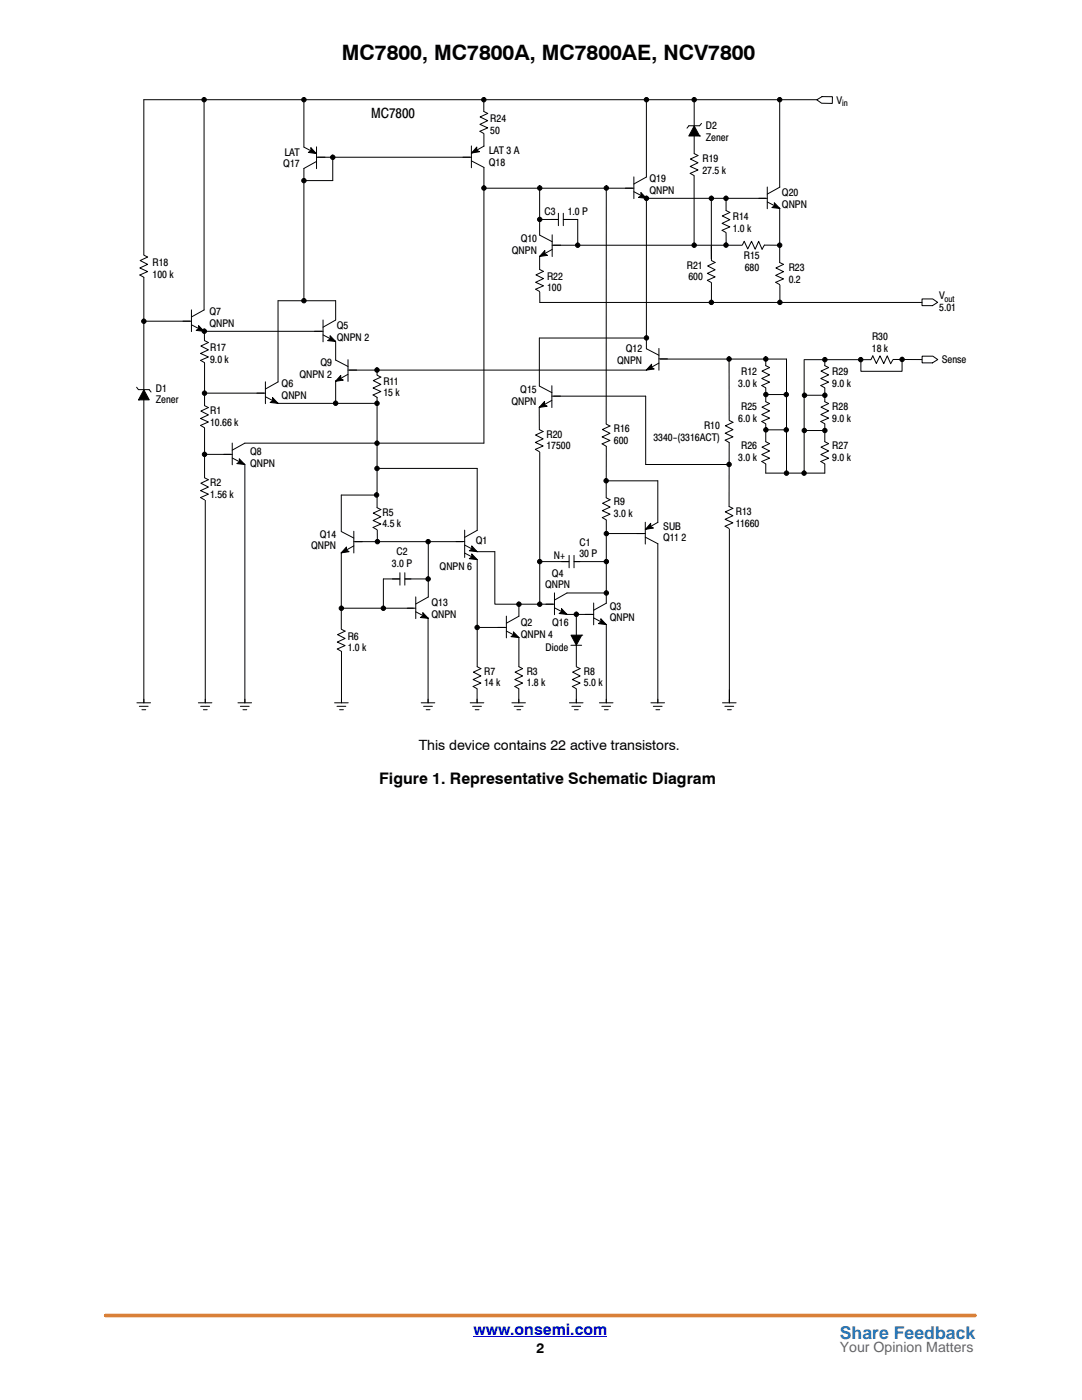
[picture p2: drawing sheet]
<svg xmlns="http://www.w3.org/2000/svg" width="216mm" height="279mm" viewBox="0 0 216 279" stroke-linecap="round" stroke-linejoin="round" font-family="sans-serif">
<path d="M21.1 262.5h173.5" fill="none" stroke="#d98038" stroke-width=".72"/>
<path d="M94.5 266.7h26.7" fill="none" stroke="#00f" stroke-width=".2"/>
<g fill="none" stroke="#000" stroke-width=".2">
<path d="M40.7 19.9v42l-2.5 1.4M60.6 19.9v9.4M96.5 19.9v2.4M129 19.9v15.4l-2.5 1.4M138.5 19.9v10.8M155.6 19.9v17.4M163 19.9l1-.6h2.1v1.3h-2.2zM163 19.9h-134.3v31M60.6 29.4l2.6 1.3M63.2 31.4h30.9M63.2 29.3v4.4M63.2 32.2l-2.6 1.4v26.4"/>
<path d="M66.4 31.4v4.6h-5.8M94.1 32.1l2.5 1.3v55h-47.7l-2.6 1.4M94.1 29.1v4.4M94.9 30.1l-.8 .4M96.6 26.7v2.5l-2.5 1.4M107.7 37.6v9.3l2.5 1.3M121 37.6v47M126.5 37.6h-29.9M126.5 38.3l2.5 1.3M126.5 35.3v4.3M128.2 39.2l.8 .4M129 39.6v30l2.5 1.3"/>
<path d="M138.5 35.1v13.8M141.9 39.6v12.1M144.9 39.6v2.4M153.1 39.6h-24.1M153.1 37.3v4.4M155.6 37.3l-2.5 1.4M28.7 55.3v85M107.7 51.2v2.6M107.7 43.8h3.9M107.7 58.2v2.2h76.3M108.5 50.7l-.8 .4M110.2 49.8l-2.5 1.4"/>
<path d="M110.2 48.9h37.9M110.2 46.9v4.3M112.3 43.8h3v5.1M141.9 49.2l.1 2.8M142 56.4v4M144.9 46.4v2.5M152.5 48.9h3.1M153.1 40.3l2.5 1.3M154.8 41.2l.8 .4M155.6 41.6v10.8M155.6 56.8v3.6M184 59.7h2.1l1 .6-1 .7h-2.1z"/>
<path d="M38.2 64.1h-9.5M38.2 64.8l2.5 1.3M38.2 61.8v4.4M39.9 65.7l.8 .4M40.8 66.1v1.9M40.8 72.4v8.6M53 78.5h-12.2M53 79.2l2.5 1.3M53 76.2v4.4M64.5 66.1h-23.8M64.5 66.8l2.5 1.3-.8-.3M64.5 63.9v4.3"/>
<path d="M66.9 71.8l2.5 1.3M67 63.9l-2.5 1.4M67 63.9v-3.9h-11.5v16.2l-2.5 1.4M67 68.1v3.7M67.8 75.6l-.8 .5v4.4M69.4 73.9h59.6M69.4 71.8v4.3M69.4 74.7l-2.5 1.4M75.2 73.9v1M75.2 79v22.3M110.1 79.9l-2.5 1.4M110.1 79.1h18.7v13.6h16.7"/>
<path d="M110.1 77v4.3M129 67.5h-21.4v9.5l2.5 1.4M129.8 73.4l-.8 .4M131.5 72.5l-2.5 1.4M131.5 69.5v4.4M131.5 71.6h1.7M131.8 71.7h25.1v22.7M145.5 71.7v12.2M152.8 71.7v22.7h11.8v-22.6M152.8 78.7h4.1M160.5 71.8v22.6M160.5 78.9h4.1"/>
<path d="M160.5 71.8h13.3M178.2 71.7l5.7 .1M180 71.7v2.4h-8.2v-2.3M184 71.1h2.1l1 .7-1 .6h-2.1zM40.8 85.4v10M41 99.8v40.5M46.3 90.7h-5.5M46.3 91.4l2.5 1.3M46.3 88.4v4.4M48 92.3l.8 .4M48.9 92.7v47.6M54.7 80.1l.8 .4"/>
<path d="M55.5 80.5h19.7M75.2 98.8h-7.1v7.2M75.2 93.5h20v12.3l-2.5 1.4M107.6 81.3v4.4M107.7 90.1v30.5M108.4 80.8l-.7 .5M121 96h10.3M121 89v10.4M131.3 95.9v8.3M145.5 88.3v12.8M152.8 85.8h4.1M160.5 85.9h4.1"/>
<path d="M68.1 106.1l2.5 1.3M68.9 109.9l-.8 .4M70.6 108.9l-2.5 1.4v15.3M70.6 106v4.4M75.3 105.7v2.4M79.9 115.5h-3.4v5.9M80.6 115.5h4.9M83 119.1v4.4M85.5 108.1v11l-2.5 1.4M92.7 108.1h-22.1M92.7 108.8l2.5 1.3M92.7 105.8v5.5"/>
<path d="M94.4 109.7l.8 .4M95.2 110.1h3.5v10.5h11.7M95.2 111.7v21.4M107.7 112.1h6.1M110.6 118.3v4.4M114.5 112.1h6.5M121 103.8v16.6l-2.5 1.4M121 118.3h-7.9l-2.5 1.5M121 106.5h7.5M131.3 108.5v31.8M145.5 105.5v34.8M68.1 130v10.3"/>
<path d="M83 121.4h-14.9M83 122.1l2.5 1.3-.8-.4M85.4 123.4v16.9M95.2 137.5v2.8M101 125.9l2.5 1.3M101 123v4.3M101 125.2h-5.8M102.7 126.9l.8 .3M103.5 137.5v2.8M103.5 127.2v5.9M103.5 120.6v2.4l-2.5 1.4M108.9 120.6h1.7"/>
<path d="M110.6 121.3l2.5 1.3M112.3 122.2l.8 .4M115 137.5v2.8M115 122.6v10.4M118.5 122.6h-5.4M118.5 123.3l2.5 1.3M118.5 120.3v4.4M120.2 124.2l.8 .4M121 124.6v15.7M145.5 137.7v2.5"/>
</g>
<g fill="#000" stroke="#000" stroke-width=".2">
<path d="M62 29.5l1.1 1.1-1.6-.2 .6-.3z" fill-rule="evenodd"/>
<path d="M95.1 29.3v.7l.6 .3-1.6 .2z" fill-rule="evenodd"/>
<path d="M127.9 38.4l1.1 1.2-1.6-.2 .5-.3z" fill-rule="evenodd"/>
<path d="M108.7 50v.6l.5 .4-1.5 .2z" fill-rule="evenodd"/>
<path d="M154.5 40.5l1.1 1.1-1.6-.2 .5-.3z" fill-rule="evenodd"/>
<path d="M39.6 65l1.1 1.1-1.6-.2 .6-.3z" fill-rule="evenodd"/>
<path d="M65.9 67l1.1 1.1-1.6-.1 .5-.4z" fill-rule="evenodd"/>
<path d="M68 74.9v.6l.5 .4-1.6 .2z" fill-rule="evenodd"/>
<path d="M130 72.7v.6l.5 .3-1.5 .3z" fill-rule="evenodd"/>
<path d="M47.7 91.6l1.1 1.1-1.5-.2 .5-.3z" fill-rule="evenodd"/>
<path d="M54.4 79.3l1.1 1.2-1.6-.2 .5-.3z" fill-rule="evenodd"/>
<path d="M108.7 80.1l-.1 .6 .6 .4-1.6 .2z" fill-rule="evenodd"/>
<path d="M69.1 109.2v.6l.6 .3-1.6 .2z" fill-rule="evenodd"/>
<path d="M94.1 108.9l1.1 1.2-1.6-.2 .6-.3z" fill-rule="evenodd"/>
<path d="M84.4 122.3l1.1 1.1-1.6-.2 .5-.3z" fill-rule="evenodd"/>
<path d="M102.4 126.1l1.1 1.1-1.5-.1 .5-.4z" fill-rule="evenodd"/>
<path d="M112 121.5l1.1 1.1-1.5-.2 .5-.3z" fill-rule="evenodd"/>
<path d="M119.9 123.5l1.1 1.1-1.6-.1 .5-.4z" fill-rule="evenodd"/>
</g>
<path d="M148.2 48.2h4.3v1.6h-4.3z" fill="#fff"/>
<path d="M148.1 48.9l.4-.7 .7 1.5 .8-1.5 .7 1.5 .7-1.5 .7 1.5 .4-.8" fill="none" stroke="#000" stroke-width=".2"/>
<path d="M173.8 71h4.3v1.7h-4.3z" fill="#fff"/>
<path d="M173.8 71.8l.4-.8 .7 1.5 .7-1.5 .7 1.6 .7-1.6 .7 1.6 .5-.8" fill="none" stroke="#000" stroke-width=".2"/>
<path d="M27.8 51h1.7v4.3h-1.7z" fill="#fff"/>
<path d="M28.7 50.9l.8 .4-1.5 .7 1.5 .8-1.6 .7 1.6 .7-1.6 .7 .8 .4" fill="none" stroke="#000" stroke-width=".2"/>
<path d="M39.9 68h1.7v4.3h-1.7z" fill="#fff"/>
<path d="M40.8 68l.8 .4-1.5 .7 1.5 .7-1.6 .7 1.6 .7-1.6 .7 .8 .5" fill="none" stroke="#000" stroke-width=".2"/>
<path d="M39.9 81h1.7v4.3h-1.7z" fill="#fff"/>
<path d="M40.8 81l.8 .3-1.5 .7 1.5 .8-1.6 .7 1.6 .7-1.6 .7 .8 .5" fill="none" stroke="#000" stroke-width=".2"/>
<path d="M39.9 95.4h1.7v4.3h-1.7z" fill="#fff"/>
<path d="M40.8 95.4l.8 .3-1.5 .7 1.5 .8-1.6 .7 1.6 .7-1.6 .7 .8 .5" fill="none" stroke="#000" stroke-width=".2"/>
<path d="M74.3 101.4h1.7v4.3h-1.7z" fill="#fff"/>
<path d="M75.2 101.3l.8 .4-1.5 .7 1.5 .7-1.6 .8 1.6 .7-1.6 .7 .8 .4" fill="none" stroke="#000" stroke-width=".2"/>
<path d="M67.2 125.6h1.7v4.3h-1.7z" fill="#fff"/>
<path d="M68.1 125.6l.8 .4-1.5 .7 1.5 .7-1.6 .7 1.6 .7-1.6 .7 .8 .5" fill="none" stroke="#000" stroke-width=".2"/>
<path d="M94.3 133.1h1.7v4.3h-1.7z" fill="#fff"/>
<path d="M95.2 133.1l.8 .3-1.5 .7 1.5 .8-1.6 .7 1.6 .7-1.6 .7 .8 .5" fill="none" stroke="#000" stroke-width=".2"/>
<path d="M120.1 99.4h1.7v4.3h-1.7z" fill="#fff"/>
<path d="M121 99.4l.7 .3-1.5 .7 1.5 .8-1.5 .7 1.5 .7-1.5 .7 .8 .5" fill="none" stroke="#000" stroke-width=".2"/>
<path d="M106.7 85.8h1.7v4.3h-1.7z" fill="#fff"/>
<path d="M107.6 85.7l.8 .4-1.5 .7 1.5 .8-1.6 .7 1.6 .7-1.6 .7 .8 .4" fill="none" stroke="#000" stroke-width=".2"/>
<path d="M120 84.7h1.7v4.3h-1.7z" fill="#fff"/>
<path d="M121 84.6l.7 .4-1.5 .7 1.5 .8-1.6 .7 1.6 .7-1.6 .7 .9 .5" fill="none" stroke="#000" stroke-width=".2"/>
<path d="M144.6 101.1h1.7v4.3h-1.7z" fill="#fff"/>
<path d="M145.5 101.1l.7 .4-1.5 .7 1.5 .7-1.5 .7 1.5 .7-1.5 .7 .8 .5" fill="none" stroke="#000" stroke-width=".2"/>
<path d="M144.6 84h1.7v4.3h-1.7z" fill="#fff"/>
<path d="M145.5 83.9l.8 .4-1.6 .7 1.6 .7-1.6 .8 1.6 .7-1.6 .6 .8 .5" fill="none" stroke="#000" stroke-width=".2"/>
<path d="M151.9 73h1.7v4.3h-1.7z" fill="#fff"/>
<path d="M152.8 73l.8 .4-1.6 .7 1.6 .7-1.6 .7 1.6 .8-1.6 .6 .8 .5" fill="none" stroke="#000" stroke-width=".2"/>
<path d="M151.9 80.2h1.7v4.3h-1.7z" fill="#fff"/>
<path d="M152.8 80.2l.8 .3-1.6 .8 1.6 .7-1.6 .7 1.6 .7-1.6 .7 .8 .5" fill="none" stroke="#000" stroke-width=".2"/>
<path d="M151.9 88.2h1.7v4.3h-1.7z" fill="#fff"/>
<path d="M152.8 88.2l.8 .3-1.6 .7 1.6 .8-1.6 .7 1.6 .7-1.6 .7 .8 .5" fill="none" stroke="#000" stroke-width=".2"/>
<path d="M154.7 52.4h1.7v4.3h-1.7z" fill="#fff"/>
<path d="M155.6 52.4l.7 .4-1.5 .7 1.5 .7-1.5 .8 1.5 .7-1.5 .6 .8 .5" fill="none" stroke="#000" stroke-width=".2"/>
<path d="M144 42.1h1.7v4.3h-1.7z" fill="#fff"/>
<path d="M144.9 42l.7 .4-1.5 .7 1.5 .7-1.5 .8 1.5 .7-1.5 .7 .8 .4" fill="none" stroke="#000" stroke-width=".2"/>
<path d="M137.6 30.7h1.7v4.3h-1.7z" fill="#fff"/>
<path d="M138.5 30.7l.8 .3-1.5 .7 1.5 .8-1.6 .7 1.6 .7-1.6 .7 .8 .5" fill="none" stroke="#000" stroke-width=".2"/>
<path d="M106.8 53.8h1.7v4.3h-1.7z" fill="#fff"/>
<path d="M107.7 53.8l.7 .4-1.5 .7 1.5 .7-1.5 .7 1.5 .7-1.5 .7 .8 .5" fill="none" stroke="#000" stroke-width=".2"/>
<path d="M95.6 22.3h1.7v4.3h-1.7z" fill="#fff"/>
<path d="M96.6 22.3l.7 .3-1.5 .7 1.5 .8-1.5 .7 1.5 .7-1.5 .7 .8 .5" fill="none" stroke="#000" stroke-width=".2"/>
<path d="M74.3 74.9h1.7v4.3h-1.7z" fill="#fff"/>
<path d="M75.2 74.9l.8 .4-1.5 .7 1.5 .7-1.6 .7 1.6 .7-1.6 .7 .8 .5" fill="none" stroke="#000" stroke-width=".2"/>
<path d="M141 52h1.7v4.4h-1.7z" fill="#fff"/>
<path d="M142 52l.7 .4-1.5 .7 1.5 .7-1.6 .8 1.6 .7-1.6 .6 .9 .5M92.7 110.4l2.5 1.3" fill="none" stroke="#000" stroke-width=".2"/>
<g fill="#000" stroke="#000" stroke-width=".2">
<path d="M94.1 110.5l1.1 1.2-1.6-.2 .6-.3z" fill-rule="evenodd"/>
<circle cx="67" cy="80.5" r=".44"/>
</g>
<path d="M102.6 133.1h1.7v4.3h-1.7z" fill="#fff"/>
<path d="M103.5 133.1l.8 .3-1.5 .7 1.5 .8-1.6 .7 1.6 .7-1.6 .7 .8 .5" fill="none" stroke="#000" stroke-width=".2"/>
<path d="M114.1 133.1h1.7v4.3h-1.7z" fill="#fff"/>
<path d="M127.1 106.5h1.7M128.8 107.2l2.5 1.3M128.8 104.2v4.4M131.3 104.2l-2.5 1.5M115 133.1l.8 .3-1.5 .7 1.5 .8-1.6 .7 1.6 .7-1.6 .7 .8 .5" fill="none" stroke="#000" stroke-width=".2"/>
<path d="M129.8 104.4v.7l.6 .3-1.6 .2z" fill-rule="evenodd" fill="#000" stroke="#000" stroke-width=".2"/>
<path d="M163.7 73h1.7v4.3h-1.7z" fill="#fff"/>
<path d="M164.6 73l.7 .4-1.5 .7 1.5 .7-1.5 .7 1.5 .8-1.5 .6 .8 .5" fill="none" stroke="#000" stroke-width=".2"/>
<path d="M163.7 80.2h1.7v4.3h-1.7z" fill="#fff"/>
<path d="M164.6 80.2l.7 .3-1.5 .8 1.5 .7-1.5 .7 1.5 .7-1.5 .7 .8 .5" fill="none" stroke="#000" stroke-width=".2"/>
<path d="M163.7 88.2h1.7v4.3h-1.7z" fill="#fff"/>
<g fill="none" stroke="#000" stroke-width=".2">
<path d="M137.5 25.1l-.4 .5M139.6 27.1h.1M140 24.6l-.4 .5h-2.2M27.3 77.3l.3 .5h2.2l.3 .4M27.6 79.8h.1M164.6 88.2l.7 .3-1.5 .7 1.5 .8-1.5 .7 1.5 .7-1.5 .7 .8 .5M28.7 139.5v.8M41 139.5v.8M48.9 139.5v.8M68.1 139.5v.8M85.4 139.5v.8M95.2 139.5v.8"/>
<path d="M103.5 139.5v.8M113.9 128.8h2.2M115 139.5v.8M116.1 126.8h.1M121 139.5v.8M131.3 139.5v.8M145.5 139.5v.8M27.3 140.3h2.7M27.8 141h1.8M28.3 141.6h.8M39.6 140.3h2.7M40 141h1.8"/>
<path d="M40.6 141.6h.7M47.5 140.3h2.7M48 141h1.7M48.5 141.6h.7M66.8 140.3h2.7M67.2 141h1.8M67.8 141.6h.7M84 140.3h2.8M84.5 141h1.8M85 141.6h.8M93.8 140.3h2.7M94.3 141h1.8"/>
<path d="M94.8 141.6h.8M102.1 140.3h2.7M102.6 141h1.8M103.1 141.6h.8M113.6 140.3h2.7M114.1 141h1.8M114.6 141.6h.8M119.6 140.3h2.7M120.1 141h1.7M120.6 141.6h.8M129.9 140.3h2.7M130.4 141h1.7"/>
<path d="M130.9 141.6h.7M144.2 140.3h2.7M144.6 141h1.8M145.2 141.6h.7"/>
</g>
<g fill="#000" stroke="#000" stroke-width=".2">
<path d="M138.5 25.1l1.1 2h-2.2zM28.7 77.8l1.1 2h-2.2zM113.9 126.8h2.2l-1.1 2z"/>
<circle cx="40.7" cy="19.9" r=".44"/>
<circle cx="60.6" cy="19.9" r=".44"/>
<circle cx="96.5" cy="19.9" r=".44"/>
<circle cx="129" cy="19.9" r=".44"/>
<circle cx="138.5" cy="19.9" r=".44"/>
<circle cx="155.6" cy="19.9" r=".44"/>
<circle cx="60.6" cy="36" r=".44"/>
<circle cx="66.4" cy="31.4" r=".44"/>
<circle cx="96.6" cy="37.5" r=".44"/>
<circle cx="107.7" cy="37.5" r=".44"/>
<circle cx="121" cy="37.5" r=".44"/>
<circle cx="129" cy="39.6" r=".44"/>
<circle cx="141.9" cy="39.6" r=".44"/>
<circle cx="144.9" cy="39.6" r=".44"/>
<circle cx="107.7" cy="43.8" r=".44"/>
<circle cx="115.3" cy="48.9" r=".44"/>
<circle cx="138.5" cy="48.9" r=".44"/>
<circle cx="144.9" cy="48.9" r=".44"/>
<circle cx="155.6" cy="48.9" r=".44"/>
<circle cx="28.7" cy="64.1" r=".44"/>
<circle cx="40.8" cy="66.1" r=".44"/>
<circle cx="40.8" cy="78.5" r=".44"/>
<circle cx="60.6" cy="60" r=".44"/>
<circle cx="75.2" cy="73.9" r=".44"/>
<circle cx="129" cy="67.4" r=".44"/>
<circle cx="141.9" cy="60.3" r=".44"/>
<circle cx="145.5" cy="71.6" r=".44"/>
<circle cx="152.8" cy="71.6" r=".44"/>
<circle cx="152.8" cy="78.7" r=".44"/>
<circle cx="155.6" cy="60.3" r=".44"/>
<circle cx="156.9" cy="78.7" r=".44"/>
<circle cx="160.5" cy="78.9" r=".44"/>
<circle cx="164.6" cy="78.9" r=".44"/>
<circle cx="164.6" cy="71.8" r=".44"/>
<circle cx="171.7" cy="71.8" r=".44"/>
<circle cx="180" cy="71.7" r=".44"/>
<circle cx="40.8" cy="90.7" r=".44"/>
<circle cx="75.1" cy="98.8" r=".44"/>
<circle cx="75.2" cy="88.5" r=".44"/>
<circle cx="75.2" cy="93.5" r=".44"/>
<circle cx="75.2" cy="80.5" r=".44"/>
<circle cx="120.9" cy="95.9" r=".44"/>
<circle cx="145.5" cy="92.7" r=".44"/>
<circle cx="152.8" cy="85.8" r=".44"/>
<circle cx="156.9" cy="85.8" r=".44"/>
<circle cx="156.9" cy="94.4" r=".44"/>
<circle cx="160.4" cy="94.4" r=".44"/>
<circle cx="160.5" cy="85.9" r=".44"/>
<circle cx="164.6" cy="85.9" r=".44"/>
<circle cx="75.3" cy="108.1" r=".44"/>
<circle cx="85.4" cy="108.1" r=".44"/>
<circle cx="85.4" cy="115.5" r=".44"/>
<circle cx="107.7" cy="112.1" r=".44"/>
<circle cx="121" cy="118.3" r=".44"/>
<circle cx="121" cy="112.1" r=".44"/>
<circle cx="121" cy="106.5" r=".44"/>
<circle cx="68.1" cy="121.4" r=".44"/>
<circle cx="76.5" cy="121.4" r=".44"/>
<circle cx="95.2" cy="125.2" r=".44"/>
<circle cx="103.5" cy="120.6" r=".44"/>
<circle cx="107.7" cy="120.6" r=".44"/>
<circle cx="115" cy="122.6" r=".44"/>
</g>
<path d="M113.6 110.7h.9v2.6h-.9z" fill="#fff"/>
<path d="M112.1 112.1h1.4M113.6 110.8v2.5M114.5 110.8v2.5M114.5 112.1h1.2" fill="none" stroke="#000" stroke-width=".2"/>
<path d="M79.8 114.2h1v2.5h-1z" fill="#fff"/>
<path d="M78.3 115.5h1.5M79.8 114.3v2.5M80.8 114.3v2.5M80.8 115.5h1.2" fill="none" stroke="#000" stroke-width=".2"/>
<path d="M111.4 42.4h1v2.6h-1z" fill="#fff"/>
<path d="M109.9 43.8h1.5M111.4 42.6v2.4M112.4 42.6v2.4M112.4 43.8h1.2" fill="none" stroke="#000" stroke-width=".2"/>
<text font-size="4.2" x="68.2" y="12">MC7800, MC7800A, MC7800AE, NCV7800</text>
<text font-size="3.5" fill="#2a78b8" x="167.6" y="267.2">Share Feedback</text>
<text font-size="3.2" x="75.7" y="156.5">Figure 1. Representative Schematic Diagram</text>
<text font-size="3.2" fill="#00f" x="94.5" y="266.4">www.onsemi.com</text>
<g font-size="2.8">
<text x="74.1" y="23.6">MC7800</text>
<text x="83.5" y="149.6">This device contains 22 active transistors.</text>
<text x="107" y="270">2</text>
</g>
<text font-size="2.8" fill="#646669" x="167.6" y="269.9">Your Opinion Matters</text>
<g font-size="2.1">
<text x="166.9" y="20.7">V</text>
<text x="97.8" y="24.4">R24</text>
<text x="97.8" y="26.7">50</text>
<text x="140.9" y="25.7">D2</text>
<text x="140.9" y="28.1">Zener</text>
<text x="56.5" y="33.4">Q17</text>
<text x="56.7" y="31.1">LAT</text>
<text x="97.5" y="30.8">LAT 3 A</text>
<text x="97.5" y="33.1">Q18</text>
<text x="140.2" y="32.4">R19</text>
<text x="140.2" y="34.7">27.5 k</text>
<text x="129.6" y="36.3">Q19</text>
<text x="129.6" y="38.6">QNPN</text>
<text x="156" y="39.2">Q20</text>
<text x="156" y="41.5">QNPN</text>
<text x="108.7" y="42.9">C3</text>
<text x="113.3" y="42.9">1.0 P</text>
<text x="146.2" y="43.9">R14</text>
<text x="146.2" y="46.3">1.0 k</text>
<text x="30.4" y="53.1">R18</text>
<text x="102.1" y="50.6">QNPN</text>
<text x="103.9" y="48.3">Q10</text>
<text x="137.1" y="53.6">R21</text>
<text x="148.4" y="51.8">R15</text>
<text x="30.4" y="55.5">100 k</text>
<text x="109.2" y="55.8">R22</text>
<text x="109.2" y="58.1">100</text>
<text x="137.4" y="55.9">600</text>
<text x="148.6" y="54.1">680</text>
<text x="157.4" y="54.1">R23</text>
<text x="157.4" y="56.4">0.2</text>
<text x="187.4" y="59.7">V</text>
<text x="41.8" y="62.9">Q7</text>
<text x="41.8" y="65.2">QNPN</text>
<text x="67.2" y="65.6">Q5</text>
<text x="187.4" y="62.1">5.01</text>
<text x="41.9" y="70.1">R17</text>
<text x="67.2" y="68">QNPN 2</text>
<text x="124.9" y="70.3">Q12</text>
<text x="174" y="70.3">18 k</text>
<text x="174" y="67.9">R30</text>
<text x="41.9" y="72.4">9.0 k</text>
<text x="56.2" y="77.3">Q6</text>
<text x="59.8" y="75.4">QNPN 2</text>
<text x="63.9" y="73.1">Q9</text>
<text x="76.5" y="76.7">R11</text>
<text x="123.1" y="72.6">QNPN</text>
<text x="147.3" y="77.2">3.0 k</text>
<text x="147.9" y="74.9">R12</text>
<text x="166.1" y="74.9">R29</text>
<text x="166.1" y="77.2">9.0 k</text>
<text x="187.9" y="72.5">Sense</text>
<text x="31.1" y="78.2">D1</text>
<text x="31.1" y="80.5">Zener</text>
<text x="41.9" y="82.6">R1</text>
<text x="56.2" y="79.7">QNPN</text>
<text x="76.5" y="79.1">15 k</text>
<text x="102.1" y="80.8">QNPN</text>
<text x="103.8" y="78.5">Q15</text>
<text x="147.9" y="81.9">R25</text>
<text x="166.1" y="81.9">R28</text>
<text x="41.9" y="85">10.66 k</text>
<text x="109" y="87.4">R20</text>
<text x="109" y="89.7">17500</text>
<text x="122.5" y="86.3">R16</text>
<text x="122.5" y="88.6">600</text>
<text x="130.4" y="87.9">3340-(3316ACT)</text>
<text x="140.5" y="85.6">R10</text>
<text x="147.3" y="84.2">6.0 k</text>
<text x="147.9" y="89.7">R26</text>
<text x="166.1" y="84.2">9.0 k</text>
<text x="166.1" y="89.7">R27</text>
<text x="49.9" y="90.8">Q8</text>
<text x="49.9" y="93.2">QNPN</text>
<text x="147.3" y="92">3.0 k</text>
<text x="166.1" y="92">9.0 k</text>
<text x="41.9" y="97">R2</text>
<text x="41.9" y="99.3">1.56 k</text>
<text x="122.5" y="100.9">R9</text>
<text x="63.8" y="107.3">Q14</text>
<text x="76.3" y="102.9">R5</text>
<text x="76.3" y="105.2">4.5 k</text>
<text x="122.5" y="103.2">3.0 k</text>
<text x="132.3" y="105.7">SUB</text>
<text x="146.8" y="102.8">R13</text>
<text x="146.8" y="105.1">11660</text>
<text x="62.1" y="109.6">QNPN</text>
<text x="78.2" y="113.1">3.0 P</text>
<text x="79.1" y="110.7">C2</text>
<text x="87.7" y="113.7">QNPN 6</text>
<text x="94.9" y="108.6">Q1</text>
<text x="110.5" y="111.5">N+</text>
<text x="115.6" y="108.9">C1</text>
<text x="115.6" y="111.2">30 P</text>
<text x="132.3" y="108">Q11 2</text>
<text x="108.8" y="117.4">QNPN</text>
<text x="110.1" y="115.1">Q4</text>
<text x="86.1" y="120.9">Q13</text>
<text x="86.1" y="123.3">QNPN</text>
<text x="103.9" y="124.9">Q2</text>
<text x="110.2" y="124.9">Q16</text>
<text x="121.7" y="121.7">Q3</text>
<text x="121.7" y="124">QNPN</text>
<text x="69.4" y="127.6">R6</text>
<text x="69.4" y="130">1.0 k</text>
<text x="103.9" y="127.3">QNPN 4</text>
<text x="108.9" y="130">Diode</text>
<text x="96.6" y="134.6">R7</text>
<text x="96.6" y="137">14 k</text>
<text x="105.1" y="134.6">R3</text>
<text x="105.1" y="137">1.8 k</text>
<text x="116.5" y="134.6">R8</text>
<text x="116.5" y="137">5.0 k</text>
</g>
<g font-size="1.8">
<text x="168" y="21.2">in</text>
<text x="188.5" y="60.2">out</text>
</g>
</svg>
